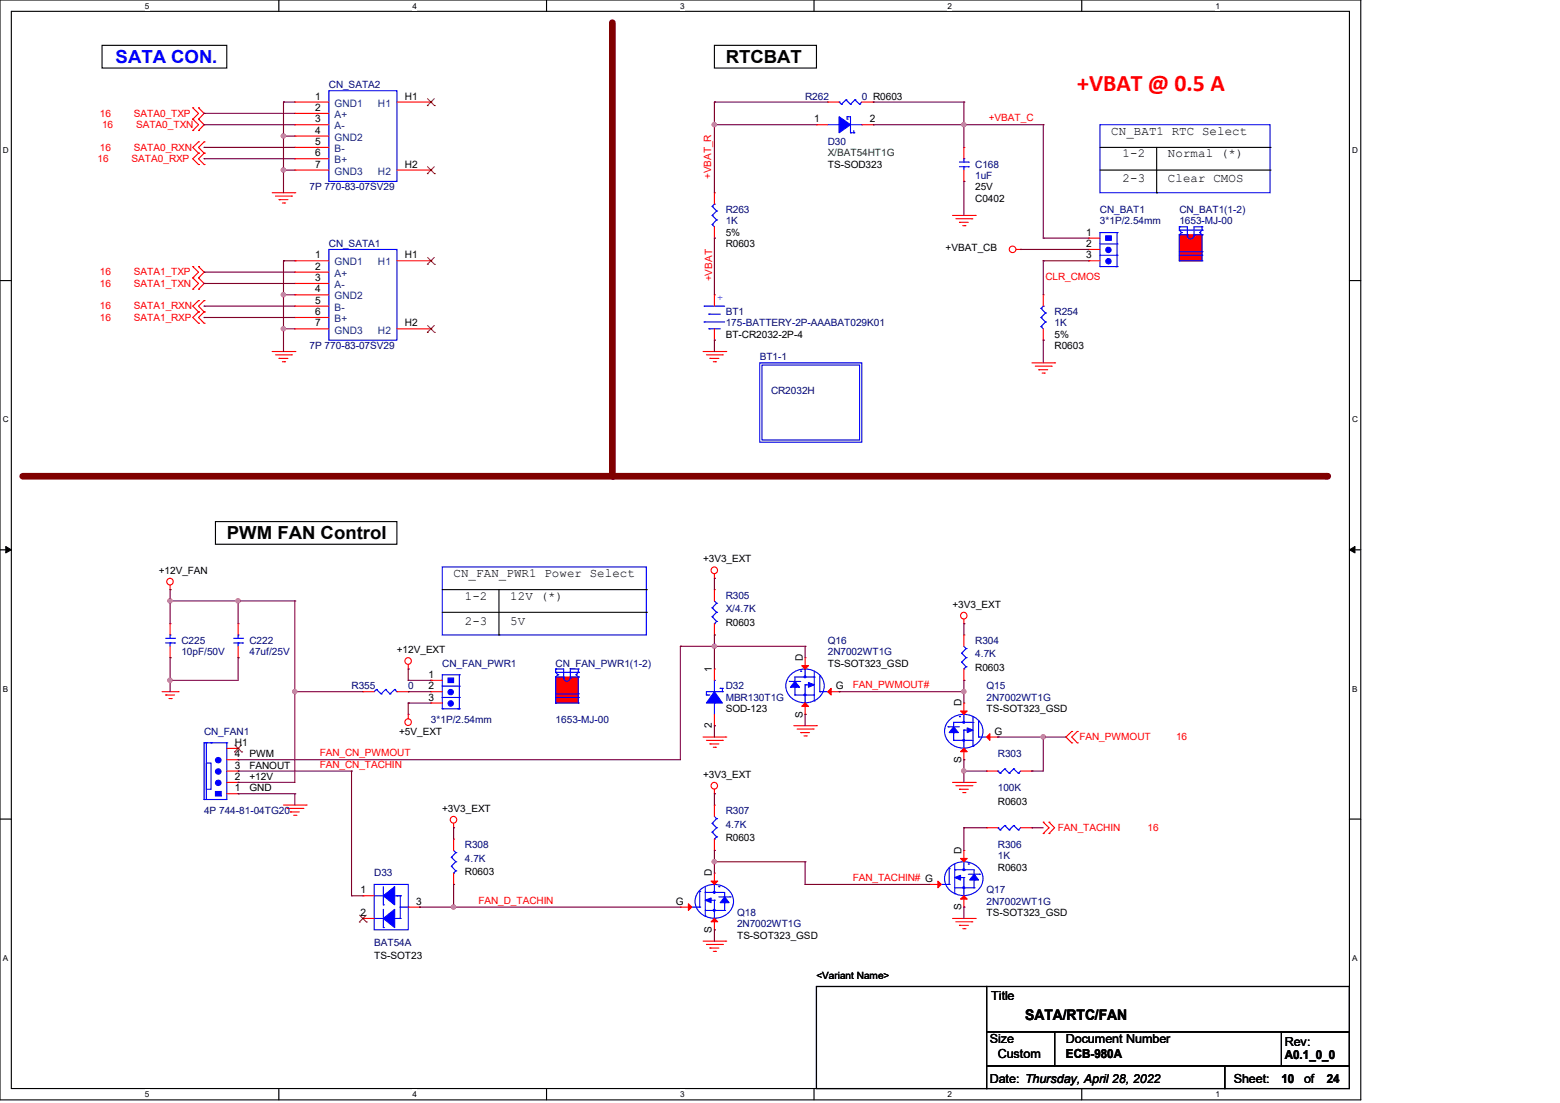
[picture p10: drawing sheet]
<svg xmlns="http://www.w3.org/2000/svg" width="297mm" height="210mm" viewBox="0 0 297 210" stroke-linecap="round" stroke-linejoin="round" font-family="sans-serif">
<path d="M0 0h259.1v209.4h-259.1zM2.2 2.2h254.7v205.1h-254.7z" fill="none" stroke="#000" stroke-width=".21"/>
<g fill="#fff">
<path d="M27.6 .3h.8v1.7h-.8z"/>
<path d="M27.6 207.5h.8v1.8h-.8z"/>
</g>
<path d="M53.1 0v2.2M53.1 207.3v2.1" fill="none" stroke="#000" stroke-width=".21"/>
<g fill="#fff">
<path d="M78.5 .3h.9v1.7h-.9z"/>
<path d="M78.5 207.5h.9v1.8h-.9z"/>
</g>
<path d="M104.1 0v2.2M104.1 207.3v2.1" fill="none" stroke="#000" stroke-width=".21"/>
<g fill="#fff">
<path d="M129.5 .3h.8v1.7h-.8z"/>
<path d="M129.5 207.5h.8v1.8h-.8z"/>
</g>
<path d="M155 0v2.2M155 207.3v2.1" fill="none" stroke="#000" stroke-width=".21"/>
<g fill="#fff">
<path d="M180.4 .3h.9v1.7h-.9z"/>
<path d="M180.4 207.5h.9v1.8h-.9z"/>
</g>
<path d="M206 0v2.2M206 207.3v2.1" fill="none" stroke="#000" stroke-width=".21"/>
<g fill="#fff">
<path d="M231.4 .3h.8v1.7h-.8z"/>
<path d="M231.4 207.5h.8v1.8h-.8z"/>
<path d="M.6 27.8h1.1v1.7h-1.1z"/>
<path d="M257.5 27.8h1.1v1.7h-1.1z"/>
<path d="M.6 79h1.1v1.8h-1.1z"/>
<path d="M257.5 79h1.1v1.8h-1.1z"/>
</g>
<path d="M0 53.4h2.2M256.9 53.4h2.2" fill="none" stroke="#000" stroke-width=".21"/>
<g fill="#fff">
<path d="M.6 130.3h1v1.7h-1z"/>
<path d="M257.5 130.3h1v1.7h-1z"/>
</g>
<path d="M0 104.7h2.2M256.9 104.7h2.2" fill="none" stroke="#000" stroke-width=".21"/>
<path d="M1.1 104.1l1.1 .6-1.1 .6zM256.9 104.7l1.1-.6v1.2z" fill="#000" stroke="#000" stroke-width=".19"/>
<g fill="#fff">
<path d="M.6 181.6h.9v1.7h-.9z"/>
<path d="M257.5 181.6h.9v1.7h-.9z"/>
</g>
<path d="M19.4 8.6h23.8v4.4h-23.8zM0 156h2.2M256.9 156h2.2" fill="none" stroke="#000" stroke-width=".21"/>
<path d="M4.3 90.7h248.3" fill="none" stroke="#800000" stroke-width="1.3"/>
<circle cx="252.6" cy="90.7" r=".64" fill="#800000"/>
<path d="M136 8.6h19.4v4.4h-19.4zM41 99.3h34.6v4.3h-34.6z" fill="none" stroke="#000" stroke-width=".21"/>
<path d="M105.8 128.9h4.3v5h-4.3z" fill-rule="evenodd" fill="#f00" stroke="#f00" stroke-width=".21"/>
<path d="M116.6 4.3v86.4" fill="none" stroke="#800000" stroke-width="1.3"/>
<circle cx="116.6" cy="90.7" r=".64" fill="#800000"/>
<g fill="#f00" stroke="#f00" stroke-width=".21">
<path d="M131.1 172.1l.6 .6-.6 .7z"/>
<path d="M135.4 167.8h1.3l-.7 .6z"/>
<path d="M135.4 175.5l.6-.6 .7 .6z"/>
<path d="M157.6 131.7l.6-.6v1.2z"/>
<path d="M152.7 126.7h1.2l-.6 .7z"/>
<path d="M153.3 133.9l.6 .6h-1.2z"/>
<path d="M178.6 167.8l.6 .6-.6 .6z"/>
<path d="M182.9 163.4h1.2l-.6 .7z"/>
<path d="M182.9 171.2l.6-.6 .6 .6z"/>
<path d="M187.8 140.3l.7-.6v1.3z"/>
<path d="M182.9 135.4h1.2l-.6 .6z"/>
<path d="M183.5 142.5l.6 .6h-1.2z"/>
<path d="M224.5 44.7h4.4v5h-4.4z" fill-rule="evenodd"/>
</g>
<g fill="none" stroke="#00f" stroke-width=".21">
<path d="M62.6 17.3h13v17.2h-13zM159.8 19.4h.1M159.8 19.4l.4 .5M160.2 19.9h.1M161.1 19h.1M161.1 19l-.9 .9M161.1 19l.8 .9M161.9 19.9h.1M162.8 19h.1M162.8 19l.9 .9M162.8 19l-.9 .9M163.7 19.9h.1"/>
<path d="M164.1 19.4l-.4 .5M135.6 39.3h.1M135.6 39.3l.8 .9M136 38.9h.1M136 38.9l-.4 .4M157.6 23.7h2.2M159.8 23.7h.1M161.3 22.2h.1M161.3 22.7h.1M161.3 22.2h.6v3.1M161.3 22.2v.5M161.9 25.3h.1"/>
<path d="M161.9 23.7h2.2M161.9 25.3h.7M162.6 25.3h.1M162.6 24.8v.5M164.1 23.7h.1M182.7 30.9h1.7M182.7 31.7h1.7M183.5 30.2h.1M183.5 31.7h.1M183.5 30.2v.7M183.5 31.7v.7M184.4 30.9h.1"/>
<path d="M184.4 31.7h.1M209.4 23.7h32.4v13h-32.4zM62.6 47.5h13v17.3h-13zM134.1 58.3h.1M134.1 58.3h3.9M135 59.8h.1M135 59.8h2.1M135.6 42.8h.1M135.6 41h.1M135.6 42.8l.4 .4M135.6 41l.8 .9M136.4 41.9h.1"/>
<path d="M136.4 40.2h.1M136.4 41.9l-.8 .9M136.4 40.2l-.8 .8M198.2 58.7h.1M198.2 58.7l.9 .9M198.6 58.3h.1M198.6 58.3l-.4 .4M199.1 59.6h.1M199.1 59.6l-.9 .9M209.4 50.8h.1M209.4 48.6h3.3M209.4 46.4h3.3"/>
<path d="M209.4 50.8h3.3M212.4 50.8h.1M212.7 44.3h.1M212.7 50.8h.1M212.7 46.4h.1M212.7 48.6h.1M212.7 44.3h-3.3v6.5M212.7 44.3v6.5M224.5 49.7h.1M224.5 44.7h.1M224.5 43.8h.1M224.5 43.2h.1"/>
<path d="M224.5 47.9h4.4M224.5 48.6h4.4M224.5 43.8h4.4M224.5 44.7h1.6M224.5 43.2h1.6v1.7M224.5 49.7h4.4M224.5 43.2v.6M224.5 44.7v5M224.5 43.8l.5 .5M225 44.3h.1M225 44.3l-.5 .4M226.1 44.7h.1"/>
<path d="M226.1 44.9h.1M227.3 44.9a.61 .61 0 0 1-.6 .6 .61 .61 0 0 1-.6-.6M227.3 44.9h.1M227.3 44.7h1.6M228.4 44.3h.1M228.4 44.3l.5 .4M228.9 47.9h.1M228.9 48.6h.1M228.9 43.8h.1M228.9 44.7h.1M228.9 49.7h.1M228.9 43.2h.1"/>
<path d="M228.9 43.2h-1.6v1.7M228.9 43.2v.6M228.9 44.7v5M228.9 43.8l-.5 .5M134.1 61.3h.1M134.1 61.3h3.9M135 62.6h.1M135 62.6h2.1M144.7 69.1h19.4v15.1h-19.4zM145.1 69.5h18.6v14.3h-18.6zM198.2 62.2h.1M198.2 60.5h.1"/>
<path d="M198.2 62.2l.4 .4M198.2 60.5l.9 .8M199.1 61.3h.1M199.1 61.3l-.9 .9M84.2 107.9h38.9v13h-38.9zM135.6 115.7h.1M135.6 117.4h.1M135.6 117.4l.8 .9M135.6 115.7l.8 .9M136 118.7h.1M136 114.4l.4 .5M136.4 118.3h.1"/>
<path d="M136.4 114.9h.1M136.4 116.6h.1M136.4 118.3l-.4 .4M136.4 114.9l-.8 .8M136.4 116.6l-.8 .8M31.5 121.5h1.7M31.5 122.4h1.7M32.4 120.9h.1M32.4 122.4h.1M32.4 120.9v.6M32.4 122.4v.7M33.2 121.5h.1"/>
<path d="M33.2 122.4h.1M44.5 121.5h1.7M44.5 122.4h1.7M45.3 120.9h.1M45.3 122.4h.1M45.3 120.9v.6M45.3 122.4v.7M46.2 121.5h.1M46.2 122.4h.1M71.7 131.3h.1M71.7 131.3l-.5 .4M71.7 131.3l.9 .8"/>
<path d="M72.6 132.1h.1M73.4 131.3h.1M73.4 131.3l-.8 .8M73.4 131.3l.9 .8M74.3 132.1h.1M75.1 131.3h.1M75.1 131.3l-.8 .8M75.1 131.3l.5 .4M75.6 131.7h.1M84.2 135h.1M84.2 132.8h3.3M84.2 130.6h3.3"/>
<path d="M84.2 135h3.3M87.2 135h.1M87.5 128.5h.1M87.5 135h.1M87.5 130.6h.1M87.5 132.8h.1M87.5 128.5h-3.3v6.5M87.5 128.5v6.5M105.8 133.9h.1M105.8 128.9h.1M105.8 128h.1M105.8 127.4h.1"/>
<path d="M105.8 128.9h1.5M105.8 132.1h4.3M105.8 132.8h4.3M105.8 128h4.3M105.8 127.4h1.5v1.7M105.8 133.9h4.3M105.8 127.4v.6M105.8 128.9v5M105.8 128l.4 .5M106.2 128.5h.1M106.2 128.5l-.4 .4M107.3 128.9h.1"/>
<path d="M107.3 129.1h.1M108.5 129.1a.61 .61 0 0 1-.6 .6 .61 .61 0 0 1-.6-.6M108.6 129.1h.1M108.6 128.9h1.5M109.7 128.5h.1M109.7 128.5l.4 .4M110.1 132.1h.1M110.1 132.8h.1M110.1 128h.1M110.1 128.9h.1M110.1 133.9h.1M110.1 127.4h.1"/>
<path d="M110.1 127.4h-1.5v1.7M110.1 127.4v.6M110.1 128.9v5M110.1 128l-.4 .5M134.5 132.3h.1M134.5 132.3h.5M135 132.3h.1M136 133.9h.1M136 129.5h.1M136 129.5v2.2M136 133.9v2.1M137.1 131.1h.1"/>
<path d="M137.1 131.1h.4M137.5 131.7h.1M137.5 131.1h.1M137.5 131.7h-3v.6M137.5 131.1v.6M150.3 129.8h.1M150.3 129.8h2.1M150.7 128.3a3.7 3.7 0 0 1 6.2 2.3 3.8 3.8 0 0 1-2.7 3.1 3.8 3.8 0 0 1-4-1.3 2.93 2.93 0 0 1 .5-4.1zM151.3 132.3h.1M151.3 130h.1M151.3 130.9h.1M151.3 132.3h3.7"/>
<path d="M151.3 130.9v1.4M152.4 127.8h.1M153.3 128.9h.1M153.3 130.4h.1M153.3 133.9h.1M153.3 127.4v1.5M153.3 130.4v3.5M153.3 130.4h.6M155 133.4h.1M155 128.9h.1M155 127.8v5.6M155 128.9h-3.7v1.1"/>
<path d="M156.1 131.7h.1M156.1 128.7h.1M156.1 131.7h1.5M156.1 128.7v3M180.5 138.4h.1M180.5 138.4h2.2M180.9 137a3.7 3.7 0 0 1 6.3 2.2 3.8 3.8 0 0 1-2.8 3.2 3.8 3.8 0 0 1-3.9-1.4 2.93 2.93 0 0 1 .4-4zM181.6 138.6h.1M181.6 139.5h.1M181.6 139.5v1.5M182.7 136.4h.1M183.1 124.4h.1"/>
<path d="M183.1 126.1h.1M183.1 126.1l.8 .9M183.1 124.4l.8 .8M183.5 137.5h.1M183.5 139h.1M183.5 127.4h.1M183.5 136v1.5M183.5 139v3.5M183.5 139h.6M183.5 123.1l.4 .4M183.9 127h.1M183.9 123.5h.1"/>
<path d="M183.9 125.2h.1M183.9 127l-.4 .4M183.9 123.5l-.8 .9M183.9 125.2l-.8 .9M185.3 137.5h.1M185.3 136.4v5.7M185.3 137.5h-3.7v1.1M186.3 137.3h.1M186.3 137.3v3M38.9 152.2h.1M38.9 141.4h.1M38.9 141.4v10.8"/>
<path d="M38.9 141.4h4.3M39.3 145.3h.9v5h-.9zM39.3 141.4h.1M39.3 141.4v10.8M40.2 141.4h.1M43.2 141.4h.1M43.2 141.4v10.8h-4.3M135.6 156.8h.1M135.6 158.5h.1M135.6 158.5l.8 .8M135.6 156.8l.8 .8M136 159.8h.1"/>
<path d="M136 155.4l.4 .5M136.4 159.3h.1M136.4 155.9h.1M136.4 157.6h.1M136.4 159.3l-.4 .5M136.4 155.9l-.8 .9M136.4 157.6l-.8 .9M181.6 141h.1M181.6 141h3.7M183.5 142.5h.1M185.3 142.1h.1M186.3 140.3h.1"/>
<path d="M186.3 140.3h1.5M190 146.8h.1M190 157.6h.1M190 146.8l.4 .4M190 157.6l.4 .4M190.4 147.2h.1M190.4 158h.1M191.3 146.4h.1M191.3 157.2h.1M191.3 146.4l-.9 .8M191.3 146.4l.9 .8M191.3 157.2l-.9 .8"/>
<path d="M191.3 157.2l.9 .8M192.2 147.2h.1M192.2 158h.1M193 146.4h.1M193 157.2h.1M193 146.4l.9 .8M193 146.4l-.8 .8M193 157.2l.9 .8M193 157.2l-.8 .8M193.9 147.2h.1M193.9 158h.1M194.3 146.8l-.4 .4"/>
<path d="M194.3 157.6l-.4 .4M71.2 168.4h6.5v8.6h-6.5zM71.2 170.6h2.2M71.2 174.9h2.2M73 172.3h.1M73 176.6h.1M73 168.8v3.5M73 173.1v3.5M73.4 170.6h.1M73.4 174.9h.1M74.9 170.6h1.3M75.1 174.9h1.1"/>
<path d="M75.6 170.6h.1M76.2 174.9h.1M76.2 170.6h.1M76.2 172.7h1.5M76.2 170.6v4.3M77.7 172.7h.1M85.9 163.2h.1M85.9 164.9h.1M85.9 164.9l.9 .9M85.9 163.2l.9 .9M86.4 166.2h.1M86.4 161.9l.4 .4"/>
<path d="M86.8 165.8h.1M86.8 162.3h.1M86.8 164.1h.1M86.8 165.8l-.4 .4M86.8 162.3l-.9 .9M86.8 164.1l-.9 .8M131.7 172.7h1.5M133.2 172.7h.1M133.2 169.7h.1M133.2 169.7v3M133.4 169.3a3.7 3.7 0 0 1 6.3 2.3 3.8 3.8 0 0 1-2.8 3.2 3.8 3.8 0 0 1-3.9-1.4 2.93 2.93 0 0 1 .4-4.1zM134.3 174.5h.1"/>
<path d="M134.3 169.9h.1M134.3 168.8v5.7M134.3 169.9h3.7v1.1M134.3 173.4h3.7M135.4 171.4h.6M136 169.9h.1M136 171.4h.1M136 174.9h.1M136 168.4v1.5M136 171.4v3.5M136.9 168.8h.1M136.9 170.8h2.1"/>
<path d="M138 173.4h.1M138 171h.1M138 171.9h.1M138 171.9v1.5M139 170.8h.1M179.2 168.4h1.5M180.7 168.4h.1M180.7 165.4h.1M180.7 165.4v3M180.9 165a3.7 3.7 0 0 1 6.3 2.3 3.8 3.8 0 0 1-2.8 3.1 3.8 3.8 0 0 1-3.9-1.3 2.93 2.93 0 0 1 .4-4.1zM181.8 170.1h.1M181.8 165.6h.1"/>
<path d="M181.8 164.5v5.6M181.8 165.6h3.7v1.1M181.8 169h3.7M182.9 167.1h.6M183.5 165.6h.1M183.5 167.1h.1M183.5 170.6h.1M183.5 164.1v1.5M183.5 167.1v3.5M184.4 164.5h.1M184.4 166.5h2.1M185.5 169h.1"/>
<path d="M185.5 166.7h.1M185.5 167.6h.1M185.5 167.6v1.4M186.5 166.5h.1"/>
</g>
<g fill="none" stroke="#000" stroke-width=".21">
<path d="M209.4 28.1h32.4M209.4 32.4h32.4M220.2 36.7h.1M220.2 28.1v8.6M241.8 28.1h.1M241.8 32.4h.1M84.2 112.3h38.9M84.2 116.6h38.9M95 112.3v8.6M123.1 112.3h.1M123.1 116.6h.1M95 120.9h.1"/>
<path d="M155.4 187.8h32.4v19.5h-32.4zM187.8 196.5h13v6.4h-13zM187.8 187.8h69.1v8.7h-69.1zM200.8 196.5h56.1v6.4h-56.1zM244 196.5h12.9v6.4h-12.9zM187.8 202.9h45.4v4.4h-45.4zM233.2 202.9h23.7v4.4h-23.7z"/>
</g>
<g fill="none" stroke="#f00" stroke-width=".21">
<path d="M56.1 19.4h.1M56.1 19.4h6.5M75.6 19.4h6.4M82 19.4h.1M157.6 19.4h.1M157.6 19.4h2.2M164.1 19.4h2.1M166.2 19.4h.1M36.7 22.7h.1M36.7 20.5h.1M36.7 24.8h.1M36.7 20.5l1.1 1.1-1.1 1.1"/>
<path d="M36.7 22.7l1.1 1-1.1 1.1M37.8 20.5h.1M37.8 22.7h.1M37.8 24.8h.1M37.8 27h.1M37.8 29.2h.1M37.8 31.3h.1M37.8 20.5l1.1 1.1-1.1 1.1M37.8 22.7l1.1 1-1.1 1.1M37.8 27l-1.1 1.1 1.1 1.1M37.8 29.2l-1.1 1 1.1 1.1M38.9 27h.1"/>
<path d="M38.9 29.2h.1M38.9 31.3h.1M38.9 27l-1.1 1.1 1.1 1.1M38.9 29.2l-1.1 1 1.1 1.1M51.8 36.7h4.3M52.5 37.3h3M53.1 38h.1M53.1 38h1.7M53.8 38.7h.4M54.2 38.7h.1M55.5 37.3h.1M56.1 36.7h.1"/>
<path d="M56.1 21.6h.1M56.1 23.7h.1M56.1 25.9h.1M56.1 28.1h.1M56.1 30.2h.1M56.1 32.4h.1M56.1 23.7h6.5M56.1 21.6h6.5M56.1 25.9h6.5M56.1 28.1h6.5M56.1 30.2h6.5M56.1 32.4h6.5"/>
<path d="M75.6 32.4h6.4M82 32.4h.1M136 36.7h.1M136 36.7v2.2M155.4 23.7h.1M155.4 23.7h2.2M164.1 23.7h2.1M166.2 23.7h.1M183.5 34.5h.1M183.5 28.1h.1M183.5 28.1v2.1M183.5 32.4v2.1"/>
<path d="M36.7 52.9h.1M36.7 50.8h.1M36.7 55.1h.1M36.7 50.8l1.1 1-1.1 1.1M36.7 52.9l1.1 1.1-1.1 1.1M37.8 50.8h.1M37.8 52.9h.1M37.8 59.4h.1M37.8 57.2h.1M37.8 55.1h.1M37.8 50.8l1.1 1-1.1 1.1M37.8 59.4l-1.1 1.1 1.1 1.1"/>
<path d="M37.8 57.2l-1.1 1.1 1.1 1.1M37.8 52.9l1.1 1.1-1.1 1.1M38.9 59.4h.1M38.9 57.2h.1M38.9 59.4l-1.1 1.1 1.1 1.1M38.9 57.2l-1.1 1.1 1.1 1.1M56.1 49.7h.1M56.1 51.8h.1M56.1 54h.1M56.1 56.1h.1M56.1 58.3h.1M56.1 49.7h6.5"/>
<path d="M56.1 51.8h6.5M56.1 54h6.5M56.1 56.1h6.5M56.1 58.3h6.5M75.6 49.7h6.4M82 49.7h.1M136 56.1h.1M136 45.3h.1M136 43.2v2.1M136 56.1v2.2M181.4 41h4.3M182 41.7h3"/>
<path d="M182.7 42.3h.1M182.7 42.3h1.7M183.3 43h.4M183.7 43h.1M185 41.7h.1M185.7 41h.1M193.5 47.5h.8M194.3 47.5h.1M198.6 56.1h.1M198.6 56.1v2.2M207.3 45.3h.1M207.3 47.5h.1"/>
<path d="M207.3 49.7h.1M207.3 47.5h2.1M207.3 49.7h2.1M207.3 45.3h2.1M37.8 61.6h.1M38.9 61.6h.1M51.8 66.9h4.3M52.5 67.6h3M53.1 68.2h.1M53.1 68.2h1.7M53.8 68.9h.4M54.2 68.9h.1"/>
<path d="M55.5 67.6h.1M56.1 66.9h.1M56.1 60.5h.1M56.1 62.6h.1M56.1 60.5h6.5M56.1 62.6h6.5M75.6 62.6h6.4M82 62.6h.1M133.9 66.9h4.3M134.5 67.6h3M135.2 68.2h.1M135.2 68.2h1.7"/>
<path d="M135.8 68.9h.4M136 64.8h.1M136 62.6v2.2M136.2 68.9h.1M137.5 67.6h.1M138.2 66.9h.1M196.5 69.1h4.3M197.1 69.7h3.1M197.8 70.4h.1M197.8 70.4h1.7M198.4 71h.4M198.6 64.8h.1"/>
<path d="M198.6 62.6v2.2M198.8 71h.1M200.2 69.7h.1M200.8 69.1h.1M32.4 112.3h.1M32.4 118.7h.1M32.4 111.4v.9M32.4 118.7v2.2M45.3 118.7h.1M45.3 118.7v2.2M136 110.1h.1M136 112.3h.1"/>
<path d="M136 109.3v.8M136 112.3v2.1M136 118.7v2.2M183.5 118.7h.1M183.5 117.9v.8M30.9 131.7h3M31.5 132.3h.1M31.5 132.3h1.7M32.2 133h.4M32.4 125.2h.1M32.4 123.1v2.1M32.6 133h.1"/>
<path d="M33.9 131.7h.1M45.3 125.2h.1M45.3 123.1v2.1M69.1 131.7h.1M69.1 131.7h2.1M75.6 131.7h2.1M77.7 127.4h.1M77.7 136h.1M77.7 131.7h.1M77.7 126.5v.9M77.7 136v.9M82 129.5h.1"/>
<path d="M82 131.7h.1M82 133.9h.1M82 131.7h2.2M82 129.5h2.2M82 133.9h2.2M136 120.9h.1M136 138.2h.1M136 127.4h.1M136 127.4v2.1M136 136v2.2M151.1 138.2h4.3M151.8 138.8h3"/>
<path d="M152.4 139.5h.1M152.4 139.5h1.7M153.3 125.2h.1M153.3 136h.1M153.3 125.2v2.2M153.3 133.9v2.1M154.8 138.8h.1M155.4 138.2h.1M157.6 131.7h2.2M159.8 131.7h.1M183.5 133.9h.1M183.5 120.9h.1"/>
<path d="M183.5 129.5h.1M183.5 120.9v2.2M183.5 127.4v2.1M183.5 133.9v2.1M204 139.3h.1M204 139.3l-1.1 1 1.1 1.1M205.1 139.3h.1M205.1 139.3l-1.1 1 1.1 1.1M43.2 149h2.1M43.2 146.8h2.1M43.2 151.1h2.1M43.2 144.7h2.1"/>
<path d="M43.2 142.5h2.1M45.3 151.1h.1M45.3 149h.1M45.3 146.8h.1M45.3 144.7h.1M45.3 142.5h.1M54 153.3h4.3M54.6 153.9h3.1M55.3 154.6h.1M55.3 154.6h1.7M55.9 155.2h.4M56.3 155.2h.1"/>
<path d="M57.7 153.9h.1M58.3 153.3h.1M86.4 157.6h.1M86.4 159.8h.1M86.4 156.8v.8M86.4 159.8v2.1M133.9 140.3h4.3M134.5 141h3M135.2 141.6h.1M135.2 141.6h1.7M135.8 142.3h.4M136 151.1h.1"/>
<path d="M136 153.3h.1M136 150.3v.8M136 153.3v2.1M136 159.8v2.1M136.2 142.3h.1M137.5 141h.1M138.2 140.3h.1M153.1 140.1h.4M153.5 140.1h.1M181.4 149h4.3M182 149.6h3M182.7 150.3h.1"/>
<path d="M182.7 150.3h1.7M183.3 150.9h.4M183.5 144.7h.1M183.5 142.5v2.2M183.7 150.9h.1M185 149.6h.1M185.7 149h.1M187.8 146.8h.1M187.8 157.6h.1M187.8 140.3h2.2M187.8 146.8h2.2M187.8 157.6h2.2"/>
<path d="M190 140.3h.1M194.3 146.8h2.2M194.3 157.6h2.2M196.5 146.8h.1M196.5 157.6h.1M198.6 158.7h.1M198.6 156.5h.1M198.6 156.5l1.1 1.1-1.1 1.1M199.7 158.7h.1M199.7 156.5h.1M199.7 156.5l1.1 1.1-1.1 1.1M204 141.4h.1"/>
<path d="M205.1 141.4h.1M69.1 170.6h.1M69.1 174.9h.1M69.1 174.9h2.1M69.1 170.6h2.1M77.7 172.7h2.2M79.9 172.7h.1M86.4 168.4h.1M86.4 166.2v2.2M129.5 172.7h.1M129.5 172.7h2.2M133.9 179.2h4.3"/>
<path d="M134.5 179.8h3M136 166.2h.1M136 177h.1M136 161.9h.1M136 166.2v2.2M136 174.9v2.1M137.5 179.8h.1M138.2 179.2h.1M177 168.4h.1M177 168.4h2.2M181.4 174.9h4.3M182 175.5h3"/>
<path d="M182.7 176.2h.1M182.7 176.2h1.7M183.3 176.8h.4M183.5 161.9h.1M183.5 172.7h.1M183.5 161.9v2.2M183.5 170.6v2.1M183.7 176.8h.1M185 175.5h.1M185.7 174.9h.1M135.2 180.5h.1M135.2 180.5h1.7"/>
<path d="M135.8 181.1h.4M136.2 181.1h.1"/>
<circle cx="192.8" cy="47.5" r=".63"/>
<circle cx="32.4" cy="110.7" r=".62"/>
<circle cx="136" cy="108.6" r=".62"/>
<circle cx="183.5" cy="117.2" r=".62"/>
<circle cx="77.7" cy="137.5" r=".62"/>
<circle cx="77.7" cy="125.9" r=".62"/>
<circle cx="86.3" cy="156.1" r=".62"/>
<circle cx="136" cy="149.6" r=".62"/>
</g>
<g fill="#00f" stroke="#00f" stroke-width=".21">
<path d="M138 170.8l.8 1.1h-1.7z"/>
<path d="M151.3 129.8l.9 1.1h-1.7z"/>
<path d="M185.5 166.5l.8 1.1h-1.7z"/>
<path d="M181.6 138.4l.9 1.1h-1.8z"/>
<path d="M134.3 171.4l1.1-.4v.9z" fill-rule="evenodd"/>
<path d="M153.9 130l1.1 .4-1.1 .5z" fill-rule="evenodd"/>
<path d="M181.8 167.1l1.1-.4v.9z" fill-rule="evenodd"/>
<path d="M136 131.7l1.5 2.2h-3z" fill-rule="evenodd"/>
<path d="M159.8 22.2l2.1 1.5-2.1 1.6z" fill-rule="evenodd"/>
<path d="M184.1 138.6l1.2 .4-1.2 .5z" fill-rule="evenodd"/>
<path d="M41 150.7h1.1v.9h-1.1z" fill-rule="evenodd"/>
<path d="M210.5 44.9h1.1v.9h-1.1z" fill-rule="evenodd"/>
<path d="M73 170.6l2.1-1.8v3.5z" fill-rule="evenodd"/>
<path d="M73 174.9l2.1-1.8v3.5z" fill-rule="evenodd"/>
<path d="M85.3 129.1h1.1v.9h-1.1z" fill-rule="evenodd"/>
<circle cx="136" cy="169.9" r=".19"/>
<circle cx="136" cy="173.3" r=".19"/>
<circle cx="153.3" cy="128.9" r=".19"/>
<circle cx="153.3" cy="132.3" r=".19"/>
<circle cx="183.5" cy="165.6" r=".19"/>
<circle cx="183.5" cy="169" r=".19"/>
<circle cx="183.5" cy="137.5" r=".19"/>
<circle cx="183.5" cy="140.9" r=".19"/>
<circle cx="41.6" cy="144.7" r=".52"/>
<circle cx="41.6" cy="146.9" r=".52"/>
<circle cx="41.6" cy="149.1" r=".52"/>
<circle cx="211" cy="47.6" r=".51"/>
<circle cx="211" cy="49.7" r=".51"/>
<circle cx="85.8" cy="131.8" r=".51"/>
<circle cx="85.8" cy="133.9" r=".51"/>
</g>
<g fill="none" stroke="#804000" stroke-width=".19">
<path d="M81.4 18.8l1.3 1.3M82.7 18.8l-1.3 1.3M81.4 20.1h.1M81.4 33.1h.1M81.4 31.7l1.3 1.4M82.7 31.7l-1.3 1.4M82.7 20.1h.1M82.7 33.1h.1M81.4 50.3h.1M81.4 49l1.3 1.3M82.7 49l-1.3 1.3M82.7 50.3h.1"/>
<path d="M81.4 63.3h.1M81.4 62l1.3 1.3M82.7 62l-1.3 1.3M82.7 63.3h.1M44.7 143.2h.1M44.7 141.9l1.3 1.3M46 141.9l-1.3 1.3M46 143.2h.1M68.4 175.6h.1M68.5 174.2l1.3 1.4M69.7 174.2l-1.3 1.4M69.8 175.6h.1"/>
</g>
<g fill="none" stroke="#800040" stroke-width=".21">
<path d="M54 19.4h.1M54 19.4v17.3M54 19.4h2.1M136 19.4h.1M136 19.4h21.6M136 19.4v17.3M166.2 19.4h.1M166.2 19.4h17.3M183.5 19.4h.1M183.5 19.4v8.7M38.9 23.7h.1M38.9 21.6h.1"/>
<path d="M38.9 28.1h.1M38.9 30.2h.1M38.9 23.7h17.2M38.9 21.6h17.2M38.9 28.1h17.2M38.9 30.2h17.2M54 32.4h.1M54 25.9h.1M54 25.9h2.1M54 32.4h2.1M136 23.7h.1M136 23.7h19.4"/>
<path d="M166.2 23.7h.1M166.2 23.7h32.4M183.5 23.7h.1M183.5 34.5h.1M183.5 34.5v6.5M198.6 23.7h.1M198.6 23.7v21.6M38.9 58.3h.1M38.9 54h.1M38.9 51.8h.1M38.9 58.3h17.2M38.9 54h17.2"/>
<path d="M38.9 51.8h17.2M54 56.1h.1M54 49.7h.1M54 49.7v17.2M54 49.7h2.1M54 56.1h2.1M136 45.3h.1M136 45.3v10.8M194.3 47.5h.1M194.3 47.5h13M198.6 45.3h.1M198.6 49.7h.1"/>
<path d="M198.6 49.7h8.7M198.6 49.7v6.4M198.6 45.3h8.7M38.9 60.5h.1M38.9 60.5h17.2M54 62.6h.1M54 62.6h2.1M136 64.8h.1M136 64.8v2.1M198.6 64.8h.1M198.6 64.8v4.3M32.4 114.4h.1"/>
<path d="M32.4 112.3h.1M32.4 114.4h23.7M32.4 112.3v6.4M45.3 114.4h.1M45.3 114.4v4.3M56.1 114.4h.1M56.1 114.4v34.6h-10.8M136 110.1h.1M136 110.1v2.2M183.5 118.7h.1M183.5 118.7v2.2M32.4 125.2h.1"/>
<path d="M32.4 129.5h.1M32.4 125.2v6.5M45.3 125.2h.1M45.3 125.2v4.3h-12.9M56.1 131.7h.1M56.1 131.7h13M77.7 127.4h.1M77.7 129.5h.1M77.7 131.7h.1M77.7 133.9h.1M77.7 127.4v2.1M77.7 133.9v2.1"/>
<path d="M77.7 129.5h4.3M77.7 131.7h4.3M77.7 133.9h4.3M129.5 123.1h.1M129.5 123.1v21.6h-84.2M129.5 123.1h23.8M136 120.9h.1M136 123.1h.1M136 138.2h.1M136 120.9v6.5M136 138.2v2.1M153.3 123.1h.1"/>
<path d="M153.3 136h.1M153.3 123.1v2.1M153.3 136v2.2M159.8 131.7h.1M159.8 131.7h23.7M183.5 129.5h.1M183.5 131.7h.1M183.5 129.5v4.4M45.3 144.7h.1M45.3 146.8h.1M45.3 149h.1M45.3 151.1h.1"/>
<path d="M45.3 146.8h21.6M45.3 151.1h10.8M56.1 151.1h.1M56.1 151.1v2.2M66.9 146.8h.1M66.9 146.8v23.8M86.4 157.6h.1M86.4 157.6v2.2M136 151.1h.1M136 151.1v2.2M183.5 144.7h.1M183.5 146.8h.1"/>
<path d="M183.5 157.6h.1M183.5 144.7v4.3M183.5 157.6v4.3M183.5 146.8h4.3M183.5 157.6h4.3M190 140.3h.1M190 140.3h12.9M196.5 146.8h.1M196.5 157.6h.1M196.5 157.6h2.1M198.6 140.3h.1M198.6 140.3v6.5h-2.1"/>
<path d="M66.9 170.6h.1M66.9 170.6h2.2M79.9 172.7h.1M79.9 172.7h49.6M86.4 168.4h.1M86.4 172.7h.1M86.4 168.4v4.3M136 161.9h.1M136 164.1h.1M136 177h.1M136 161.9v4.3M136 177v2.2"/>
<path d="M136 164.1h17.3M153.3 164.1h.1M153.3 168.4h.1M153.3 164.1v4.3M153.3 168.4h23.7M183.5 172.7h.1M183.5 172.7v2.2"/>
</g>
<g fill="#f0f" stroke="#f0f" stroke-width=".21">
<circle cx="54" cy="32.4" r=".4"/>
<circle cx="54" cy="25.9" r=".4"/>
<circle cx="54" cy="62.6" r=".4"/>
<circle cx="54" cy="56.1" r=".4"/>
<circle cx="45.3" cy="114.4" r=".4"/>
<circle cx="32.4" cy="114.4" r=".4"/>
<circle cx="136" cy="123" r=".4"/>
<circle cx="32.4" cy="129.5" r=".4"/>
<circle cx="183.5" cy="131.7" r=".4"/>
<circle cx="198.6" cy="140.3" r=".4"/>
<circle cx="183.5" cy="146.8" r=".4"/>
<circle cx="136" cy="164.1" r=".4"/>
<circle cx="86.3" cy="172.7" r=".4"/>
<circle cx="136" cy="23.7" r=".4"/>
<circle cx="183.5" cy="23.7" r=".4"/>
<circle cx="56.1" cy="131.7" r=".4"/>
</g>
<text font-size="4.5" fill="#f00" x="205.1" y="17.3">+VBAT @ 0.5 A</text>
<text font-size="3.4" fill="#00f" x="22" y="12">SATA CON.</text>
<g font-size="3.4">
<text x="138.2" y="12">RTCBAT</text>
<text x="43.2" y="102.7">PWM FAN Control</text>
</g>
<text font-size="2.8" x="195.2" y="194.1">SATA/RTC/FAN</text>
<g font-size="2.4">
<text x="211.6" y="25.7">CN_BAT1 RTC Select</text>
<text x="213.7" y="30">1-2</text>
<text x="222.4" y="30">Normal (*)</text>
<text x="213.7" y="34.7">2-3</text>
<text x="222.4" y="34.7">Clear CMOS</text>
<text x="86.4" y="109.9">CN_FAN_PWR1 Power Select</text>
<text x="88.5" y="114.2">1-2</text>
<text x="88.5" y="118.9">2-3</text>
<text x="97.1" y="114.2">12V (*)</text>
<text x="97.1" y="118.9">5V</text>
<text x="188.7" y="190.5">Title</text>
<text x="188.5" y="198.7">Size</text>
<text x="190" y="201.5">Custom</text>
<text x="202.9" y="201.5">ECB-980A</text>
<text x="202.9" y="198.7">Document Number</text>
<text x="244.6" y="201.7">A0.1_0_0</text>
<text x="244.6" y="199.1">Rev:</text>
<text x="188.5" y="206.3">Date: Thursday, April 28, 2022</text>
<text x="234.9" y="206.3">Sheet:</text>
<text x="244" y="206.3">10</text>
<text x="248.3" y="206.2">of</text>
<text x="252.6" y="206.3">24</text>
</g>
<g font-size="1.9" fill="#000080">
<text x="62.6" y="16.8">CN_SATA2</text>
<text x="153.3" y="19">R262</text>
<text x="164.1" y="19">0 R0603</text>
<text x="157.6" y="27.6">D30</text>
<text x="185.7" y="31.9">C168</text>
<text x="185.7" y="34.1">1uF</text>
<text x="58.9" y="36.2">7P 770-83-07SV29</text>
<text x="138.2" y="40.6">R263</text>
<text x="209.4" y="40.6">CN_BAT1</text>
<text x="224.5" y="40.6">CN_BAT1(1-2)</text>
<text x="62.6" y="47">CN_SATA1</text>
<text x="138.2" y="42.7">1K</text>
<text x="209.4" y="42.7">3*1P/2.54mm</text>
<text x="224.5" y="42.7">1653-MJ-00</text>
<text x="138.2" y="60">BT1</text>
<text x="200.8" y="60">R254</text>
<text x="138.2" y="62.1">175-BATTERY-2P-AAABAT029K01</text>
<text x="200.8" y="62.1">1K</text>
<text x="58.9" y="66.5">7P 770-83-07SV29</text>
<text x="144.7" y="68.6">BT1-1</text>
<text x="146.8" y="75.1">CR2032H</text>
<text x="138.2" y="114">R305</text>
<text x="138.2" y="116.5">X/4.7K</text>
<text x="34.5" y="122.6">C225</text>
<text x="34.5" y="124.8">10pF/50V</text>
<text x="47.5" y="122.6">C222</text>
<text x="47.5" y="124.8">47uf/25V</text>
<text x="157.6" y="122.6">Q16</text>
<text x="157.6" y="124.8">2N7002WT1G</text>
<text x="185.7" y="122.6">R304</text>
<text x="185.7" y="125.2">4.7K</text>
<text x="66.9" y="131.2">R355</text>
<text x="77.7" y="131.2">0</text>
<text x="84.2" y="126.9">CN_FAN_PWR1</text>
<text x="105.8" y="126.9">CN_FAN_PWR1(1-2)</text>
<text x="138.2" y="131.2">D32</text>
<text x="187.8" y="131.2">Q15</text>
<text x="82" y="137.7">3*1P/2.54mm</text>
<text x="105.8" y="137.7">1653-MJ-00</text>
<text x="138.2" y="133.4">MBR130T1G</text>
<text x="187.8" y="133.4">2N7002WT1G</text>
<text x="38.9" y="139.9">CN_FAN1</text>
<text x="190" y="144.2">R303</text>
<text x="38.9" y="155">4P 744-81-04TG20</text>
<text x="138.2" y="155">R307</text>
<text x="190" y="150.7">100K</text>
<text x="88.5" y="161.5">R308</text>
<text x="138.2" y="157.6">4.7K</text>
<text x="190" y="161.5">R306</text>
<text x="71.2" y="166.9">D33</text>
<text x="88.5" y="164">4.7K</text>
<text x="190" y="163.6">1K</text>
<text x="187.8" y="170.1">Q17</text>
<text x="187.8" y="172.3">2N7002WT1G</text>
<text x="140.3" y="174.4">Q18</text>
<text x="140.3" y="176.6">2N7002WT1G</text>
<text x="71.2" y="180">BAT54A</text>
</g>
<g font-size="1.9" fill="#f00">
<text x="19" y="22.2">16</text>
<text x="25.5" y="22.2">SATA0_TXP</text>
<text x="188.3" y="23.1">+VBAT_C</text>
<text x="19" y="28.7">16</text>
<text x="19.4" y="24.4">16</text>
<text x="25.5" y="28.7">SATA0_RXN</text>
<text x="25.9" y="24.4">SATA0_TXN</text>
<text x="18.6" y="30.9">16</text>
<text x="25.1" y="30.9">SATA0_RXP</text>
<text x="135.4" y="34.1" transform="rotate(-90 135.4 34.1)">+VBAT_R</text>
<text x="19" y="52.5">16</text>
<text x="25.5" y="52.5">SATA1_TXP</text>
<text x="135.6" y="53.6" transform="rotate(-90 135.6 53.6)">+VBAT</text>
<text x="199.1" y="53.3">CLR_CMOS</text>
<text x="19" y="58.9">16</text>
<text x="19" y="54.6">16</text>
<text x="25.5" y="58.9">SATA1_RXN</text>
<text x="25.5" y="54.6">SATA1_TXN</text>
<text x="19" y="61.1">16</text>
<text x="25.5" y="61.1">SATA1_RXP</text>
<text x="162.3" y="131.1">FAN_PWMOUT#</text>
<text x="205.5" y="141">FAN_PWMOUT</text>
<text x="223.9" y="141">16</text>
<text x="60.9" y="144">FAN_CN_PWMOUT</text>
<text x="60.9" y="146.2">FAN_CN_TACHIN</text>
<text x="201.4" y="158.2">FAN_TACHIN</text>
<text x="218.5" y="158.2">16</text>
<text x="162.3" y="167.8">FAN_TACHIN# G</text>
<text x="91.1" y="172.1">FAN_D_TACHIN</text>
</g>
<g font-size="1.9">
<text x="60" y="19">1</text>
<text x="60" y="21.1">2</text>
<text x="60" y="23.3">3</text>
<text x="77.1" y="19">H1</text>
<text x="155" y="23.3">1</text>
<text x="165.6" y="23.3">2</text>
<text x="60" y="25.4">4</text>
<text x="60" y="27.6">5</text>
<text x="60" y="29.8">6</text>
<text x="60" y="31.9">7</text>
<text x="77.1" y="31.9">H2</text>
<text x="157.6" y="31.9">TS-SOD323</text>
<text x="185.7" y="36.2">25V</text>
<text x="185.7" y="38.4">C0402</text>
<text x="138.2" y="47">R0603</text>
<text x="138.2" y="44.9">5%</text>
<text x="180" y="47.9">+VBAT_CB</text>
<text x="206.8" y="44.9">1</text>
<text x="206.8" y="47">2</text>
<text x="60" y="49.2">1</text>
<text x="60" y="51.4">2</text>
<text x="60" y="53.5">3</text>
<text x="77.1" y="49.2">H1</text>
<text x="206.8" y="49.2">3</text>
<text x="60" y="55.7">4</text>
<text x="60" y="57.8">5</text>
<text x="60" y="60">6</text>
<text x="60" y="62.1">7</text>
<text x="77.1" y="62.1">H2</text>
<text x="138.2" y="64.3">BT-CR2032-2P-4</text>
<text x="200.8" y="64.3">5%</text>
<text x="200.8" y="66.5">R0603</text>
<text x="133.9" y="107.1">+3V3_EXT</text>
<text x="30.2" y="109.2">+12V_FAN</text>
<text x="138.2" y="119.1">R0603</text>
<text x="181.4" y="115.7">+3V3_EXT</text>
<text x="75.6" y="124.3">+12V_EXT</text>
<text x="152.8" y="125.9" transform="rotate(-90 152.8 125.9)">D</text>
<text x="81.6" y="129.1">1</text>
<text x="81.6" y="131.2">2</text>
<text x="135.6" y="128" transform="rotate(-90 135.6 128)">1</text>
<text x="157.6" y="126.9">TS-SOT323_GSD</text>
<text x="159.1" y="131.2">G</text>
<text x="185.7" y="127.8">R0603</text>
<text x="81.6" y="133.4">3</text>
<text x="138.2" y="135.6">SOD-123</text>
<text x="152.8" y="136.7" transform="rotate(-90 152.8 136.7)">S</text>
<text x="183" y="134.5" transform="rotate(-90 183 134.5)">D</text>
<text x="187.8" y="135.6">TS-SOT323_GSD</text>
<text x="44.7" y="142">H1</text>
<text x="76" y="139.9">+5V_EXT</text>
<text x="135.6" y="138.6" transform="rotate(-90 135.6 138.6)">2</text>
<text x="189.4" y="139.9">G</text>
<text x="44.7" y="148.5">2</text>
<text x="44.7" y="146.3">3</text>
<text x="44.7" y="144.2">4</text>
<text x="47.5" y="148.5">+12V</text>
<text x="47.5" y="144.2">PWM</text>
<text x="47.5" y="146.3">FANOUT</text>
<text x="133.9" y="148.1">+3V3_EXT</text>
<text x="183" y="145.3" transform="rotate(-90 183 145.3)">S</text>
<text x="44.7" y="150.7">1</text>
<text x="47.5" y="150.7">GND</text>
<text x="84.2" y="154.6">+3V3_EXT</text>
<text x="190" y="153.2">R0603</text>
<text x="138.2" y="160.1">R0603</text>
<text x="88.5" y="166.6">R0603</text>
<text x="135.6" y="166.9" transform="rotate(-90 135.6 166.9)">D</text>
<text x="183" y="162.6" transform="rotate(-90 183 162.6)">D</text>
<text x="190" y="165.8">R0603</text>
<text x="68.6" y="170.1">1</text>
<text x="79.2" y="172.3">3</text>
<text x="128.7" y="172.3">G</text>
<text x="183" y="173.4" transform="rotate(-90 183 173.4)">S</text>
<text x="68.6" y="174.4">2</text>
<text x="135.6" y="177.7" transform="rotate(-90 135.6 177.7)">S</text>
<text x="140.3" y="178.7">TS-SOT323_GSD</text>
<text x="187.8" y="174.4">TS-SOT323_GSD</text>
<text x="71.2" y="182.6">TS-SOT23</text>
<text x="155.4" y="186.3">&lt;Variant Name&gt;</text>
</g>
<g font-size="1.9" fill="#004080">
<text x="63.7" y="20.3">GND1</text>
<text x="63.7" y="22.5">A+</text>
<text x="72" y="20.3">H1</text>
<text x="63.7" y="24.6">A-</text>
<text x="63.7" y="26.8">GND2</text>
<text x="63.7" y="29">B-</text>
<text x="63.7" y="31.1">B+</text>
<text x="63.7" y="33.3">GND3</text>
<text x="72" y="33.3">H2</text>
<text x="63.7" y="50.5">GND1</text>
<text x="63.7" y="52.7">A+</text>
<text x="72" y="50.5">H1</text>
<text x="63.7" y="54.9">A-</text>
<text x="63.7" y="57">GND2</text>
<text x="63.7" y="59.2">B-</text>
<text x="63.7" y="61.3">B+</text>
<text x="63.7" y="63.5">GND3</text>
<text x="72" y="63.5">H2</text>
</g>
<text font-size="1.9" fill="#008000" x="157.6" y="29.8">X/BAT54HT1G</text>
<text font-size="1.9" fill="#00f" x="136.5" y="56.1" transform="rotate(90 136.5 56.1)">+</text>
<g font-size="1.6">
<text x="27.6" y="1.7">5</text>
<text x="78.5" y="1.7">4</text>
<text x="129.5" y="1.7">3</text>
<text x="180.4" y="1.7">2</text>
<text x="231.4" y="1.7">1</text>
<text x=".6" y="29.2">D</text>
<text x="257.5" y="29.2">D</text>
<text x=".6" y="80.4">C</text>
<text x="257.5" y="80.4">C</text>
<text x=".6" y="131.7">B</text>
<text x="257.5" y="131.7">B</text>
<text x=".6" y="183">A</text>
<text x="257.5" y="183">A</text>
<text x="27.6" y="208.9">5</text>
<text x="78.5" y="208.9">4</text>
<text x="129.5" y="208.9">3</text>
<text x="180.4" y="208.9">2</text>
<text x="231.4" y="208.9">1</text>
</g>
</svg>
